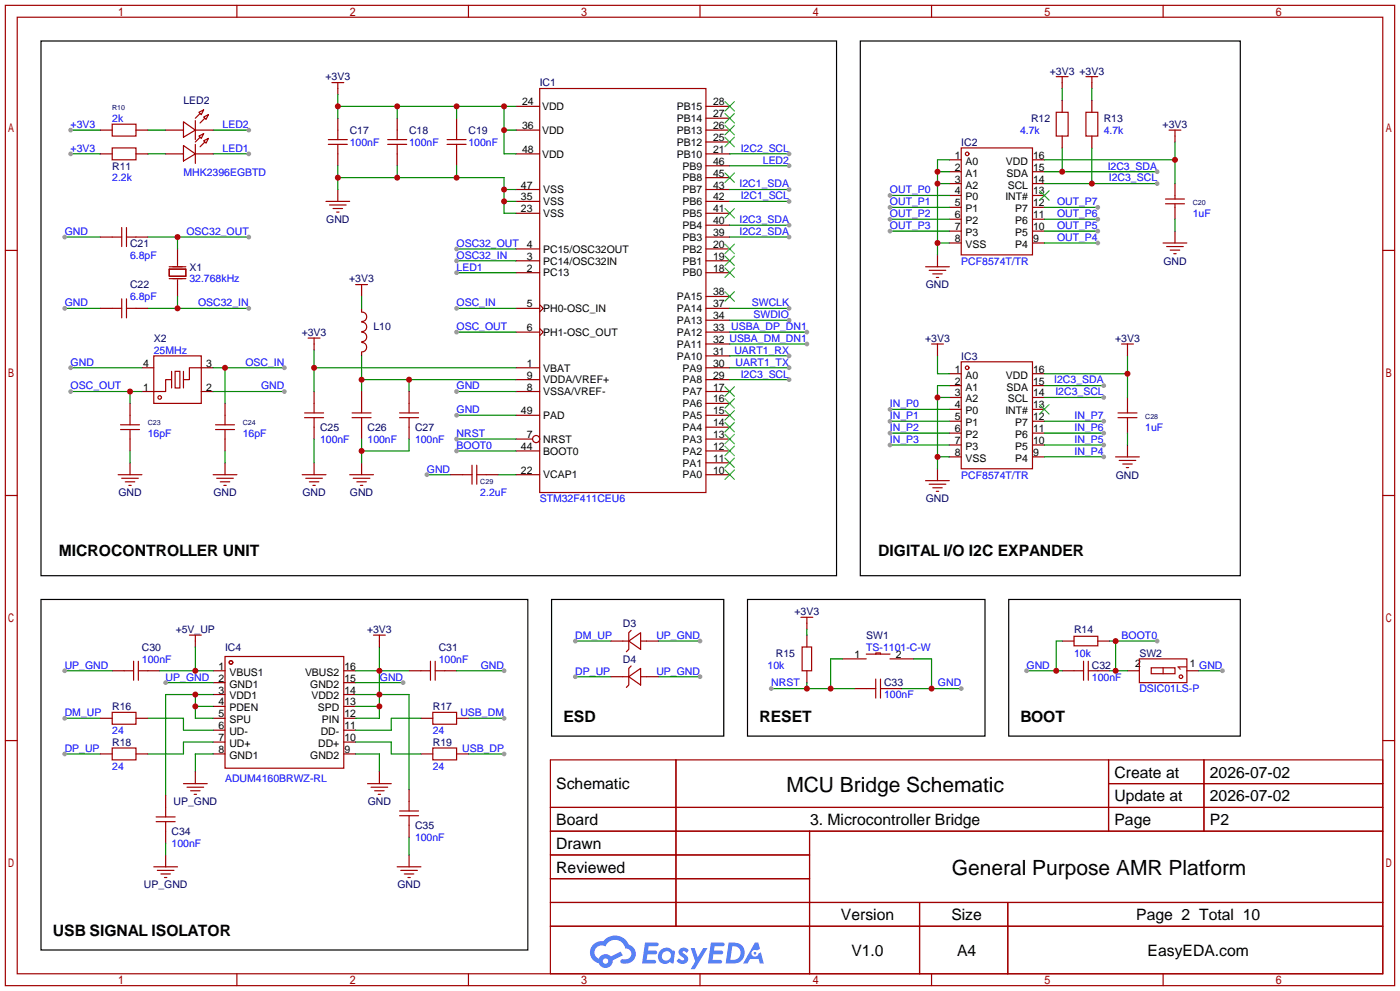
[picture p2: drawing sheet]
<svg xmlns="http://www.w3.org/2000/svg" width="299mm" height="212mm" viewBox="0 0 299 212" stroke-linecap="round" stroke-linejoin="round" font-family="sans-serif">
<g fill="none" stroke="#a10000" stroke-width=".25">
<path d="M1.1 1.1h297.2v209.6h-297.2zM3.7 3.7h292.1v204.5h-292.1zM50.7 1.1v2.6M100.2 1.1v2.6M149.7 1.1v2.6M199.3 1.1v2.6M248.8 1.1v2.6M1.1 53.5h2.6M295.8 53.5h2.5M1.1 105.9h2.6M295.8 105.9h2.5M1.1 158.3h2.6"/>
<path d="M295.8 158.3h2.5M117.7 162.4h178.1v45.8h-178.1zM117.7 172.6h178.1M117.7 177.7h178.1M144.6 162.4v35.6M173.2 177.7v30.5M237.1 162.4v15.3M237.1 167.5h58.7M257.5 162.4v15.3M117.7 182.8h55.5M117.7 192.9h178.1M117.7 187.8h55.5"/>
<path d="M117.7 198h178.1M196.7 192.9v15.3M215.6 192.9v15.3M50.7 208.2v2.5M100.2 208.2v2.5M149.7 208.2v2.5M199.3 208.2v2.5M248.8 208.2v2.5"/>
</g>
<g fill="#5487ff">
<path d="M145.5 202.8a1.3 1.3 0 0 1 1.8 .3l-.4 .6a.54 .54 0 0 0-.9-.2l.1 .2a1.28 1.28 0 0 1 .8 2 1.53 1.53 0 0 1-2.2-.3l.5-.6 .8 .5a.31 .31 0 0 0 .4-.3 .31 .31 0 0 0-.3-.3 1.12 1.12 0 0 1-.6-1.9z"/>
<path d="M147.7 202.7h.9l.7 1.9 1.1-1.9h.9l-2.7 4.5h-.9l1-1.7z"/>
<path d="M138 201.5h1.6a1.31 1.31 0 0 1 1.2 .2 .4 .4 0 0 1-.3 .6h-1.8l-.1 .9h1.6a.4 .4 0 0 1 .4 .4 .4 .4 0 0 1-.4 .4h-1.7l-.2 1.2h1.4a.46 .46 0 0 1 .5 .1 .46 .46 0 0 1 .1 .5l-.3 .2h-2.7z"/>
<path d="M152.1 201.5h1.6a1.32 1.32 0 0 1 1.3 .2 .39 .39 0 0 1-.4 .6h-1.7l-.2 .9h1.7a.4 .4 0 0 1 .3 .4 .4 .4 0 0 1-.4 .4h-1.7l-.2 1.2h1.4a.46 .46 0 0 1 .5 .1 .46 .46 0 0 1 .1 .5l-.3 .2h-2.7z"/>
<path d="M161.5 201.5h.7l.4 1.3-.7 .4a.75 .75 0 0 0-1.1 .3 .75 .75 0 0 0 .5 1 .75 .75 0 0 0 .9-.6l.6-.3 .6 2.4h-.9l-.2-1h-1.9l-.5 1h-.9z"/>
<path d="M155.9 201.5l-.7 4.5h1.5a2.27 2.27 0 0 0 2.6-2.3 2.27 2.27 0 0 0-2.7-2.2zM156.6 202.3a1.5 1.5 0 0 1 1.8 1.5 1.5 1.5 0 0 1-1.9 1.4h-.3z"/>
<path d="M141.3 203.1a1.6 1.6 0 0 0-.3 2.3 1.6 1.6 0 0 0 2.3 .2l.8 .4 .3-2.5-.2-.3h-.4a1.58 1.58 0 0 0-2.5-.1zM141.9 203.6a.98 .98 0 0 1 1.6 .5 .98 .98 0 0 1-1.1 1.2 .94 .94 0 0 1-.8-.6 .94 .94 0 0 1 .3-1.1z"/>
<path d="M126.9 201.9a2.37 2.37 0 0 0 1.2 4 1.54 1.54 0 0 0 1.7 1 1.54 1.54 0 0 0 1.3-1.6l2.1-1.1-.5-.8-2 1.1a1.57 1.57 0 0 0-2.6 .4 1.5 1.5 0 0 1-.8-2.1 1.5 1.5 0 0 1 2.2-.5 2.23 2.23 0 0 1 2.3-1.4 2.23 2.23 0 0 1 2 1.8 1.16 1.16 0 0 1 1.2 1.1 1.16 1.16 0 0 1-1 1.3h-.7a.47 .47 0 0 0-.6 .3 .47 .47 0 0 0 .4 .6 2.17 2.17 0 0 0 2.5-1 2.17 2.17 0 0 0-.3-2.7l-.8-.4a3.2 3.2 0 0 0-5.4-.7l-1.2 .1zM129 205.4a.58 .58 0 0 1 1.1 0 .58 .58 0 0 1-1.1 0z"/>
<circle cx="161.5" cy="203.8" r=".28"/>
</g>
<g fill="none" stroke="#870000" stroke-width=".25">
<path d="M110.4 32.9h5M110.4 27.8h5M110.4 22.7h5M151 38h5.1M151 35.4h5.1M151 32.9h5.1M151 30.4h5.1M151 27.8h5.1M151 25.3h5.1M151 22.7h5.1M203.1 34.2h2.5M203.1 36.7h2.5"/>
<path d="M203.1 39.2h2.5M220.9 34.2h2.5M220.9 36.7h2.5M220.9 39.2h2.5M110.4 58.3h5M110.4 55.8h5M110.4 53.2h5M110.4 45.6h5M110.4 43.1h5M110.4 40.5h5M151 58.3h5.1M151 55.8h5.1"/>
<path d="M151 53.2h5.1M151 50.7h5.1M151 48.1h5.1M151 45.6h5.1M151 43.1h5.1M151 40.5h5.1M203.1 41.8h2.5M203.1 44.3h2.5M203.1 46.9h2.5M203.1 49.4h2.5M203.1 51.9h2.5M220.9 41.8h2.5"/>
<path d="M220.9 44.3h2.5M220.9 46.9h2.5M220.9 49.4h2.5M220.9 51.9h2.5M110.4 78.6h5M110.4 65.9h5M110.4 71h5M115.4 65.2l.8 .7-.8 .8M115.4 70.2l.8 .8-.8 .8M151 78.6h5.1M151 76.1h5.1M151 68.5h5.1"/>
<path d="M151 65.9h5.1M151 71h5.1M151 63.4h5.1M151 73.5h5.1M110.4 96.4h5M110.4 93.9h3.5M110.4 88.8h5M110.4 83.7h5M110.4 81.2h5M151 98.9h5.1M151 96.4h5.1M151 93.9h5.1"/>
<path d="M151 91.3h5.1M151 88.8h5.1M151 86.2h5.1M151 83.7h5.1M151 81.2h5.1M110.4 101.5h5M151 101.5h5.1M45.6 143.4h2.5M45.6 145.9h2.5M45.6 148.5h2.5M45.6 151h2.5M45.6 153.5h2.5"/>
<path d="M45.6 156.1h2.5M45.6 158.6h2.5M73.5 143.4h2.6M73.5 145.9h2.6M73.5 148.5h2.6M73.5 151h2.6M73.5 153.5h2.6M73.5 156.1h2.6M73.5 158.6h2.6M45.6 161.2h2.5M73.5 161.2h2.6"/>
<circle cx="114.7" cy="93.9" r=".76"/>
</g>
<g fill="none" stroke="#3c3" stroke-width=".25">
<path d="M155.1 37l2 2M155.1 29.3l2 2.1M155.1 26.8l2 2M155.1 24.3l2 2M155.1 21.7l2 2M157.1 37l-2 2M157.1 29.3l-2 2.1M157.1 26.8l-2 2M157.1 24.3l-2 2M157.1 21.7l-2 2M155.1 57.3l2 2M155.1 54.7l2 2.1"/>
<path d="M155.1 52.2l2 2M155.1 44.6l2 2M157.1 57.3l-2 2M157.1 54.7l-2 2.1M157.1 52.2l-2 2M157.1 44.6l-2 2M222.4 40.8l2 2M224.4 40.8l-2 2M155.1 62.4l2 2M157.1 62.4l-2 2M155.1 97.9l2 2M155.1 95.4l2 2"/>
<path d="M155.1 92.8l2 2.1M155.1 90.3l2 2M155.1 87.8l2 2M155.1 85.2l2 2M155.1 82.7l2 2M157.1 97.9l-2 2M157.1 95.4l-2 2M157.1 92.8l-2 2.1M157.1 90.3l-2 2M157.1 87.8l-2 2M157.1 85.2l-2 2M157.1 82.7l-2 2"/>
<path d="M155.1 100.5l2 2M157.1 100.5l-2 2"/>
</g>
<g fill="none" stroke="#a10000" stroke-width=".25">
<path d="M115.4 18.9h35.6v86.4h-35.6zM205.6 31.6h15.3v22.9h-15.3zM48.1 140.3h25.4v23.9h-25.4z"/>
<circle cx="206.9" cy="32.9" r=".38"/>
<circle cx="49.4" cy="141.6" r=".38"/>
</g>
<path d="M156.1 40.5h12.7" fill="none" stroke="#008700" stroke-width=".25"/>
<circle cx="168.8" cy="40.5" r=".51" fill="#999"/>
<path d="M156.1 43.1h12.7" fill="none" stroke="#008700" stroke-width=".25"/>
<circle cx="168.8" cy="43.1" r=".51" fill="#999"/>
<path d="M156.1 48.1h12.7" fill="none" stroke="#008700" stroke-width=".25"/>
<circle cx="168.8" cy="48.1" r=".51" fill="#999"/>
<path d="M156.1 50.7h12.7" fill="none" stroke="#008700" stroke-width=".25"/>
<circle cx="168.8" cy="50.7" r=".51" fill="#999"/>
<path d="M156.1 32.9h12.7" fill="none" stroke="#008700" stroke-width=".25"/>
<circle cx="168.8" cy="32.9" r=".51" fill="#999"/>
<path d="M156.1 65.9h12.7" fill="none" stroke="#008700" stroke-width=".25"/>
<circle cx="168.8" cy="65.9" r=".51" fill="#999"/>
<path d="M156.1 68.5h12.7" fill="none" stroke="#008700" stroke-width=".25"/>
<circle cx="168.8" cy="68.5" r=".51" fill="#999"/>
<path d="M156.1 76.1h12.7" fill="none" stroke="#008700" stroke-width=".25"/>
<circle cx="168.8" cy="76.1" r=".51" fill="#999"/>
<path d="M156.1 78.6h12.7" fill="none" stroke="#008700" stroke-width=".25"/>
<circle cx="168.8" cy="78.6" r=".51" fill="#999"/>
<path d="M156.1 81.2h12.7" fill="none" stroke="#008700" stroke-width=".25"/>
<circle cx="168.8" cy="81.2" r=".51" fill="#999"/>
<path d="M97.7 58.3h12.7" fill="none" stroke="#008700" stroke-width=".25"/>
<circle cx="97.7" cy="58.3" r=".51" fill="#999"/>
<path d="M41.8 148.5v5h3.8M41.8 151h3.8M45.6 148.5h-10.2v21.6" fill="none" stroke="#008700" stroke-width=".25"/>
<g fill="#c00">
<circle cx="41.8" cy="148.5" r=".63"/>
<circle cx="41.8" cy="151" r=".63"/>
</g>
<path d="M35.4 145.9h10.2M76.1 161.2h5.1v3.8" fill="none" stroke="#008700" stroke-width=".25"/>
<path d="M81.2 165v2.5" fill="none" stroke="#870000" stroke-width=".25"/>
<path d="M78.6 167.5h5.1M79.4 168.3h3.5M80.1 169h2.1M80.9 169.8h.5" fill="none" stroke="#a10000" stroke-width=".25"/>
<circle cx="35.4" cy="145.9" r=".51" fill="#999"/>
<path d="M31.6 65.9h21.6M38 63.4v2.5M27.8 96.4v2.5M48.1 96.4v2.5M45.6 161.2h-3.8v3.8" fill="none" stroke="#008700" stroke-width=".25"/>
<path d="M38 53.2v2.6M30.4 78.6h2.5M38 60.8v2.6M43.1 78.6h2.5M27.8 98.9v2.6M30.4 83.7h2.5M43.1 83.7h2.5M48.1 98.9v2.6M41.8 165v2.5" fill="none" stroke="#870000" stroke-width=".25"/>
<g fill="none" stroke="#a10000" stroke-width=".25">
<path d="M36.2 57.5h3.6v1.6h-3.6zM36.2 59.6h3.6M36.2 57h3.6M38 55.8v1M38 59.8v1M32.9 76.1h10.2v10.1h-10.2zM36.7 79.4v3.5M37.5 79.4h1v3.5h-1zM39.2 79.4v3.5M43.1 78.6h-2.6v2.6h-1.3M36.7 81.2h-1.3v2.5h-2.5M25.3 101.5h5.1"/>
<path d="M26 102.2h3.6M26.8 103h2M27.6 103.8h.5M45.6 101.5h5.1M46.4 102.2h3.5M47.1 103h2M47.9 103.8h.5M39.2 167.5h5.1M40 168.3h3.6M40.8 169h2M41.5 169.8h.5"/>
<circle cx="34.2" cy="85" r=".38"/>
</g>
<circle cx="38" cy="65.9" r=".63" fill="#c00"/>
<circle cx="53.2" cy="65.9" r=".51" fill="#999"/>
<path d="M97.7 71h12.7" fill="none" stroke="#008700" stroke-width=".25"/>
<circle cx="97.7" cy="71" r=".51" fill="#999"/>
<path d="M97.7 65.9h12.7" fill="none" stroke="#008700" stroke-width=".25"/>
<circle cx="97.7" cy="65.9" r=".51" fill="#999"/>
<path d="M15.1 83.7h15.3M27.8 83.7v2.5" fill="none" stroke="#008700" stroke-width=".25"/>
<circle cx="27.8" cy="83.7" r=".63" fill="#c00"/>
<circle cx="15.1" cy="83.7" r=".51" fill="#999"/>
<path d="M15.1 78.6h15.3" fill="none" stroke="#008700" stroke-width=".25"/>
<circle cx="15.1" cy="78.6" r=".51" fill="#999"/>
<path d="M45.6 78.6h15.2M48.1 78.6v7.6" fill="none" stroke="#008700" stroke-width=".25"/>
<circle cx="48.1" cy="78.6" r=".63" fill="#c00"/>
<circle cx="60.8" cy="78.6" r=".51" fill="#999"/>
<path d="M45.6 83.7h15.2" fill="none" stroke="#008700" stroke-width=".25"/>
<circle cx="60.8" cy="83.7" r=".51" fill="#999"/>
<path d="M97.7 93.9h12.7" fill="none" stroke="#008700" stroke-width=".25"/>
<circle cx="97.7" cy="93.9" r=".51" fill="#999"/>
<path d="M97.7 96.4h12.7" fill="none" stroke="#008700" stroke-width=".25"/>
<circle cx="97.7" cy="96.4" r=".51" fill="#999"/>
<path d="M97.7 88.8h12.7" fill="none" stroke="#008700" stroke-width=".25"/>
<circle cx="97.7" cy="88.8" r=".51" fill="#999"/>
<path d="M77.3 65.9v.8M77.3 75.3v.8" fill="none" stroke="#870000" stroke-width=".25"/>
<path d="M77.4 66.7a1.01 1.01 0 0 1 1 1 1.01 1.01 0 0 1-1 1M77.4 68.9a1.01 1.01 0 0 1 1.1 1 1.01 1.01 0 0 1-1.1 1M77.4 71a1.01 1.01 0 0 1 1.1 1 1.01 1.01 0 0 1-1.1 1M77.4 73.2a1.01 1.01 0 0 1 1 1 1.01 1.01 0 0 1-1 1" fill="none" stroke="#a10000" stroke-width=".25"/>
<path d="M31.6 50.7h21.6M38 50.7v2.5" fill="none" stroke="#008700" stroke-width=".25"/>
<circle cx="38" cy="50.7" r=".63" fill="#c00"/>
<circle cx="53.2" cy="50.7" r=".51" fill="#999"/>
<path d="M97.7 83.7h12.7" fill="none" stroke="#008700" stroke-width=".25"/>
<circle cx="97.7" cy="83.7" r=".51" fill="#999"/>
<path d="M97.7 53.2h12.7" fill="none" stroke="#008700" stroke-width=".25"/>
<circle cx="97.7" cy="53.2" r=".51" fill="#999"/>
<path d="M97.7 55.8h12.7" fill="none" stroke="#008700" stroke-width=".25"/>
<circle cx="97.7" cy="55.8" r=".51" fill="#999"/>
<path d="M65.2 89.3h4M65.2 88.3h4M67.2 86.2v2.1M67.2 89.3v2" fill="none" stroke="#a10000" stroke-width=".25"/>
<path d="M67.2 83.7v2.5M67.2 91.3v2.6" fill="none" stroke="#870000" stroke-width=".25"/>
<path d="M77.3 76.1v7.6M77.3 81.2h33.1M87.5 81.2v2.5" fill="none" stroke="#008700" stroke-width=".25"/>
<g fill="#c00">
<circle cx="87.5" cy="81.2" r=".63"/>
<circle cx="77.3" cy="81.2" r=".63"/>
</g>
<path d="M67.2 98.9v2.6" fill="none" stroke="#870000" stroke-width=".25"/>
<path d="M64.6 101.5h5.1M65.4 102.2h3.6M66.2 103h2M66.9 103.8h.5" fill="none" stroke="#a10000" stroke-width=".25"/>
<path d="M67.2 74.8v8.9M67.2 78.6h43.2M67.2 93.9v5" fill="none" stroke="#008700" stroke-width=".25"/>
<circle cx="67.2" cy="78.6" r=".63" fill="#c00"/>
<path d="M72.3 18.9v1.3M72.3 25.3v2.5M72.3 32.9v2.5M85 25.3v2.5M85 32.9v2.5M97.7 25.3v2.5M97.7 32.9v2.5M67.2 73.5v1.3" fill="none" stroke="#870000" stroke-width=".25"/>
<g fill="none" stroke="#a10000" stroke-width=".25">
<path d="M71 17.7h2.5M72.3 17.7v1.2M70.2 30.9h4.1M70.2 29.8h4.1M72.3 27.8v2M72.3 30.9v2M82.9 30.9h4.1M82.9 29.8h4.1M85 27.8v2M85 30.9v2M95.6 30.9h4.1M95.6 29.8h4.1"/>
<path d="M97.7 27.8v2M97.7 30.9v2M65.9 72.3h2.6M67.2 72.3v1.2"/>
</g>
<path d="M72.3 20.2v5.1M72.3 22.7h38.1M85 22.7v2.6M97.7 22.7v2.6M107.8 22.7v10.2h2.6M107.8 27.8h2.6" fill="none" stroke="#008700" stroke-width=".25"/>
<g fill="#c00">
<circle cx="72.3" cy="22.7" r=".63"/>
<circle cx="85" cy="22.7" r=".63"/>
<circle cx="97.7" cy="22.7" r=".63"/>
<circle cx="107.8" cy="22.7" r=".63"/>
<circle cx="107.8" cy="27.8" r=".63"/>
</g>
<path d="M72.3 40.5v2.6" fill="none" stroke="#870000" stroke-width=".25"/>
<path d="M69.7 43.1h5.1M70.5 43.8h3.5M71.2 44.6h2.1M72 45.3h.5" fill="none" stroke="#a10000" stroke-width=".25"/>
<path d="M72.3 35.4v5.1M72.3 38h35.5v7.6h2.6M85 35.4v2.6M97.7 35.4v2.6M107.8 40.5h2.6M107.8 43.1h2.6" fill="none" stroke="#008700" stroke-width=".25"/>
<g fill="#c00">
<circle cx="72.3" cy="38" r=".63"/>
<circle cx="85" cy="38" r=".63"/>
<circle cx="97.7" cy="38" r=".63"/>
<circle cx="107.8" cy="40.5" r=".63"/>
<circle cx="107.8" cy="43.1" r=".63"/>
</g>
<g fill="none" stroke="#a10000" stroke-width=".25">
<path d="M75.3 89.3h4.1M75.3 88.3h4.1M77.3 86.2v2.1M77.3 89.3v2M85.5 89.3h4M85.5 88.3h4M87.5 86.2v2.1M87.5 89.3v2M74.8 101.5h5.1M75.6 102.2h3.5M76.3 103h2.1M77.1 103.8h.5"/>
<path d="M185.3 147.2h2M187.3 145.2v4M188.3 145.2v4M188.3 147.2h2.1M229.7 143.4h2.1M231.8 141.4v4M232.8 143.4h2M232.8 141.4v4"/>
</g>
<path d="M77.3 83.7v2.5M77.3 91.3v2.6M77.3 98.9v2.6M87.5 83.7v2.5M87.5 91.3v2.6M182.8 147.2h2.5M190.4 147.2h2.5M227.2 143.4h2.5M234.8 143.4h2.6" fill="none" stroke="#870000" stroke-width=".25"/>
<path d="M77.3 93.9v5M87.5 93.9v2.5h-10.2" fill="none" stroke="#008700" stroke-width=".25"/>
<circle cx="77.3" cy="96.4" r=".63" fill="#c00"/>
<path d="M77.3 62.1v1.3" fill="none" stroke="#870000" stroke-width=".25"/>
<path d="M76.1 60.8h2.5M77.3 60.8v1.3" fill="none" stroke="#a10000" stroke-width=".25"/>
<path d="M13.8 65.9h7.7M77.3 63.4v2.5" fill="none" stroke="#008700" stroke-width=".25"/>
<circle cx="13.8" cy="65.9" r=".51" fill="#999"/>
<path d="M13.8 50.7h7.7" fill="none" stroke="#008700" stroke-width=".25"/>
<circle cx="13.8" cy="50.7" r=".51" fill="#999"/>
<path d="M91.3 101.5h5.1M106.6 101.5h3.8" fill="none" stroke="#008700" stroke-width=".25"/>
<circle cx="91.3" cy="101.5" r=".51" fill="#999"/>
<path d="M8.8 8.8h170.1v114.3h-170.1z" fill="none" stroke="#000" stroke-width=".25"/>
<path d="M15.1 27.8h6.4M31.6 27.8h3.8" fill="none" stroke="#008700" stroke-width=".25"/>
<circle cx="15.1" cy="27.8" r=".51" fill="#999"/>
<path d="M45.6 27.8h7.6" fill="none" stroke="#008700" stroke-width=".25"/>
<circle cx="53.2" cy="27.8" r=".51" fill="#999"/>
<path d="M15.1 32.9h6.4M31.6 32.9h3.8" fill="none" stroke="#008700" stroke-width=".25"/>
<circle cx="15.1" cy="32.9" r=".51" fill="#999"/>
<path d="M45.6 32.9h7.6" fill="none" stroke="#008700" stroke-width=".25"/>
<circle cx="53.2" cy="32.9" r=".51" fill="#999"/>
<path d="M190.4 41.8h12.7" fill="none" stroke="#008700" stroke-width=".25"/>
<circle cx="190.4" cy="41.8" r=".51" fill="#999"/>
<path d="M190.4 44.3h12.7" fill="none" stroke="#008700" stroke-width=".25"/>
<circle cx="190.4" cy="44.3" r=".51" fill="#999"/>
<path d="M190.4 46.9h12.7" fill="none" stroke="#008700" stroke-width=".25"/>
<circle cx="190.4" cy="46.9" r=".51" fill="#999"/>
<path d="M190.4 49.4h12.7" fill="none" stroke="#008700" stroke-width=".25"/>
<circle cx="190.4" cy="49.4" r=".51" fill="#999"/>
<path d="M223.4 44.3h11.4" fill="none" stroke="#008700" stroke-width=".25"/>
<circle cx="234.8" cy="44.3" r=".51" fill="#999"/>
<path d="M223.4 46.9h11.4" fill="none" stroke="#008700" stroke-width=".25"/>
<circle cx="234.8" cy="46.9" r=".51" fill="#999"/>
<path d="M223.4 49.4h11.4" fill="none" stroke="#008700" stroke-width=".25"/>
<circle cx="234.8" cy="49.4" r=".51" fill="#999"/>
<path d="M223.4 51.9h11.4" fill="none" stroke="#008700" stroke-width=".25"/>
<circle cx="234.8" cy="51.9" r=".51" fill="#999"/>
<path d="M223.4 39.2h24.1M233.6 31.6v7.6" fill="none" stroke="#008700" stroke-width=".25"/>
<circle cx="233.6" cy="39.2" r=".63" fill="#c00"/>
<circle cx="247.5" cy="39.2" r=".51" fill="#999"/>
<path d="M223.4 36.7h24.1M227.2 31.6v5.1" fill="none" stroke="#008700" stroke-width=".25"/>
<circle cx="227.2" cy="36.7" r=".63" fill="#c00"/>
<circle cx="247.5" cy="36.7" r=".51" fill="#999"/>
<path d="M227.2 17.7v1.2M233.6 17.7v1.2M251.3 39.2v2.6M251.3 44.3v2.6" fill="none" stroke="#870000" stroke-width=".25"/>
<path d="M225.9 16.4h2.6M227.2 16.4v1.3M232.3 16.4h2.5M233.6 16.4v1.3M249.3 43.6h4.1M249.3 42.5h4.1M251.3 41.8v.7M251.3 43.6v.7" fill="none" stroke="#a10000" stroke-width=".25"/>
<path d="M227.2 18.9v2.6M233.6 18.9v2.6M223.4 34.2h27.9M251.3 30.4v8.8" fill="none" stroke="#008700" stroke-width=".25"/>
<circle cx="251.3" cy="34.2" r=".63" fill="#c00"/>
<g fill="none" stroke="#870000" stroke-width=".25">
<path d="M251.3 29.1v1.3M251.3 49.4v2.5M203.1 79.9h2.5M220.9 79.9h2.5M203.1 82.4h2.5M203.1 85h2.5M203.1 87.5h2.5M203.1 90h2.5M203.1 92.6h2.5M203.1 95.1h2.5M203.1 97.7h2.5M220.9 82.4h2.5"/>
<path d="M220.9 85h2.5M220.9 87.5h2.5M220.9 90h2.5M220.9 92.6h2.5M220.9 95.1h2.5M220.9 97.7h2.5"/>
</g>
<g fill="none" stroke="#a10000" stroke-width=".25">
<path d="M250.1 27.8h2.5M251.3 27.8v1.3M248.8 51.9h5.1M249.6 52.7h3.5M250.3 53.5h2M251.1 54.2h.5M205.6 77.3h15.3v22.9h-15.3z"/>
<circle cx="206.9" cy="78.6" r=".38"/>
</g>
<path d="M251.3 46.9v2.5M190.4 87.5h12.7" fill="none" stroke="#008700" stroke-width=".25"/>
<path d="M222.4 86.5l2 2M224.4 86.5l-2 2" fill="none" stroke="#3c3" stroke-width=".25"/>
<circle cx="190.4" cy="87.5" r=".51" fill="#999"/>
<path d="M190.4 90h12.7" fill="none" stroke="#008700" stroke-width=".25"/>
<circle cx="190.4" cy="90" r=".51" fill="#999"/>
<path d="M190.4 92.6h12.7" fill="none" stroke="#008700" stroke-width=".25"/>
<circle cx="190.4" cy="92.6" r=".51" fill="#999"/>
<path d="M190.4 95.1h12.7" fill="none" stroke="#008700" stroke-width=".25"/>
<circle cx="190.4" cy="95.1" r=".51" fill="#999"/>
<path d="M223.4 85h12.7" fill="none" stroke="#008700" stroke-width=".25"/>
<circle cx="236.1" cy="85" r=".51" fill="#999"/>
<path d="M223.4 82.4h12.7" fill="none" stroke="#008700" stroke-width=".25"/>
<circle cx="236.1" cy="82.4" r=".51" fill="#999"/>
<path d="M239.1 89.3h4.1M239.1 88.3h4.1M241.2 87.5v.8M241.2 89.3v.7" fill="none" stroke="#a10000" stroke-width=".25"/>
<path d="M241.2 85v2.5M241.2 90v2.6" fill="none" stroke="#870000" stroke-width=".25"/>
<path d="M223.4 79.9h17.8M241.2 76.1v8.9" fill="none" stroke="#008700" stroke-width=".25"/>
<circle cx="241.2" cy="79.9" r=".63" fill="#c00"/>
<path d="M241.2 74.8v1.3M241.2 95.1v2.6M200.5 100.2v2.5" fill="none" stroke="#870000" stroke-width=".25"/>
<path d="M239.9 73.5h2.5M241.2 73.5v1.3M238.6 97.7h5.1M239.4 98.4h3.6M240.2 99.2h2M240.9 99.9h.5M198 102.7h5.1M198.8 103.5h3.5M199.5 104.3h2M200.3 105h.5" fill="none" stroke="#a10000" stroke-width=".25"/>
<path d="M200.5 85h2.6M200.5 97.7h2.6M203.1 82.4h-2.6v17.8M241.2 92.6v2.5" fill="none" stroke="#008700" stroke-width=".25"/>
<g fill="#c00">
<circle cx="200.5" cy="85" r=".63"/>
<circle cx="200.5" cy="97.7" r=".63"/>
</g>
<path d="M200.5 36.7h2.6M200.5 39.2h2.6M203.1 34.2h-2.6v20.3M200.5 51.9h2.6M200.5 76.1v3.8h2.6" fill="none" stroke="#008700" stroke-width=".25"/>
<path d="M200.5 54.5v2.5M200.5 74.8v1.3" fill="none" stroke="#870000" stroke-width=".25"/>
<path d="M198 57h5.1M198.8 57.8h3.5M199.5 58.5h2M200.3 59.3h.5M199.3 73.5h2.5M200.5 73.5v1.3" fill="none" stroke="#a10000" stroke-width=".25"/>
<g fill="#c00">
<circle cx="200.5" cy="36.7" r=".63"/>
<circle cx="200.5" cy="39.2" r=".63"/>
<circle cx="200.5" cy="51.9" r=".63"/>
</g>
<path d="M184 8.8h81.3v114.3h-81.3z" fill="none" stroke="#000" stroke-width=".25"/>
<path d="M100.2 153.5h7.6" fill="none" stroke="#008700" stroke-width=".25"/>
<circle cx="107.8" cy="153.5" r=".51" fill="#999"/>
<path d="M100.2 161.2h7.6" fill="none" stroke="#008700" stroke-width=".25"/>
<circle cx="107.8" cy="161.2" r=".51" fill="#999"/>
<path d="M87.5 182.8v2.5" fill="none" stroke="#870000" stroke-width=".25"/>
<path d="M85 185.3h5M85.7 186.1h3.6M86.5 186.8h2M87.2 187.6h.6" fill="none" stroke="#a10000" stroke-width=".25"/>
<path d="M76.1 145.9h10.1" fill="none" stroke="#008700" stroke-width=".25"/>
<circle cx="86.2" cy="145.9" r=".51" fill="#999"/>
<path d="M156.1 71h16.5" fill="none" stroke="#008700" stroke-width=".25"/>
<circle cx="172.6" cy="71" r=".51" fill="#999"/>
<path d="M156.1 73.5h16.5" fill="none" stroke="#008700" stroke-width=".25"/>
<circle cx="172.6" cy="73.5" r=".51" fill="#999"/>
<path d="M81.2 138.3v15.2h-5.1M76.1 148.5h11.4v20.3M76.1 151h5.1M76.1 143.4h11.4" fill="none" stroke="#008700" stroke-width=".25"/>
<g fill="#c00">
<circle cx="81.2" cy="148.5" r=".63"/>
<circle cx="81.2" cy="151" r=".63"/>
<circle cx="81.2" cy="143.4" r=".63"/>
</g>
<path d="M13.8 153.5h7.7M87.5 178.9v3.9M35.4 180.2v2.6" fill="none" stroke="#008700" stroke-width=".25"/>
<g fill="none" stroke="#a10000" stroke-width=".25">
<path d="M26.5 143.4h2.1M28.6 141.4v4M29.6 141.4v4M29.6 143.4h2M33.4 175.6h4.1M33.4 174.6h4.1M35.4 172.6v2M35.4 175.6v2.1M85.5 174.4h4M85.5 173.4h4M87.5 171.3v2.1M87.5 174.4v2"/>
<path d="M32.9 185.3h5.1M33.7 186.1h3.5M34.4 186.8h2M35.2 187.6h.5"/>
</g>
<path d="M24 143.4h2.5M31.6 143.4h2.6M35.4 170.1v2.5M35.4 177.7v2.5M87.5 168.8v2.5M87.5 176.4v2.5M35.4 182.8v2.5" fill="none" stroke="#870000" stroke-width=".25"/>
<circle cx="13.8" cy="153.5" r=".51" fill="#999"/>
<path d="M13.8 161.2h7.7" fill="none" stroke="#008700" stroke-width=".25"/>
<circle cx="13.8" cy="161.2" r=".51" fill="#999"/>
<path d="M41.8 138.3v5.1M31.6 153.5h7.6v2.6h6.4M34.2 143.4h11.4M45.6 158.6h-6.4v2.6h-7.6" fill="none" stroke="#008700" stroke-width=".25"/>
<path d="M40.5 135.8h2.6M41.8 135.8v1.2M90 143.4h2.1M92.1 141.4v4M93.1 141.4v4M93.1 143.4h2" fill="none" stroke="#a10000" stroke-width=".25"/>
<path d="M41.8 137v1.3M87.5 143.4h2.5M95.1 143.4h2.6" fill="none" stroke="#870000" stroke-width=".25"/>
<circle cx="41.8" cy="143.4" r=".63" fill="#c00"/>
<path d="M81.2 137v1.3M172.6 133.2v1.3" fill="none" stroke="#870000" stroke-width=".25"/>
<path d="M79.9 135.8h2.5M81.2 135.8v1.2M171.3 132h2.6M172.6 132v1.2" fill="none" stroke="#a10000" stroke-width=".25"/>
<path d="M8.8 128.1h104.1v75h-104.1z" fill="none" stroke="#000" stroke-width=".25"/>
<path d="M97.7 143.4h10.1" fill="none" stroke="#008700" stroke-width=".25"/>
<circle cx="107.8" cy="143.4" r=".51" fill="#999"/>
<path d="M13.8 143.4h10.2" fill="none" stroke="#008700" stroke-width=".25"/>
<circle cx="13.8" cy="143.4" r=".51" fill="#999"/>
<path d="M223.4 90h12.7" fill="none" stroke="#008700" stroke-width=".25"/>
<circle cx="236.1" cy="90" r=".51" fill="#999"/>
<path d="M223.4 92.6h12.7" fill="none" stroke="#008700" stroke-width=".25"/>
<circle cx="236.1" cy="92.6" r=".51" fill="#999"/>
<path d="M223.4 95.1h12.7" fill="none" stroke="#008700" stroke-width=".25"/>
<circle cx="236.1" cy="95.1" r=".51" fill="#999"/>
<path d="M223.4 97.7h12.7" fill="none" stroke="#008700" stroke-width=".25"/>
<circle cx="236.1" cy="97.7" r=".51" fill="#999"/>
<g fill="none" stroke="#a10000" stroke-width=".25">
<path d="M24 26.5h5.1v2.6h-5.1zM24 31.6h5.1v2.6h-5.1zM39.2 31.1l2.6 1.8-2.6 1.5zM39.2 26l2.6 1.8-2.6 1.5zM41.8 25.8v4M41.8 30.9v4M42.5 29.1l1.1-.5-.5 1zM42.5 24l1.1-.5-.5 1zM42.8 29.3l-1 1.1M42.8 24.3l-1 1M43.6 30.1l1-.5-.5 1zM43.6 25l1-.5-.5 1z"/>
<path d="M43.8 30.4l-1 1M43.8 25.3l-1 1M225.9 24h2.6v5.1h-2.6zM232.3 24h2.5v5.1h-2.5zM24 152.3h5.1v2.5h-5.1zM24 159.9h5.1v2.5h-5.1zM92.6 152.3h5.1v2.5h-5.1zM92.6 159.9h5.1v2.5h-5.1z"/>
</g>
<g fill="none" stroke="#870000" stroke-width=".25">
<path d="M21.5 27.8h2.5M21.5 32.9h2.5M29.1 27.8h2.5M29.1 32.9h2.5M35.4 27.8h3.8M35.4 32.9h3.8M41.8 27.8h3.8M41.8 32.9h3.8M227.2 21.5v2.5M227.2 29.1v2.5M233.6 21.5v2.5M233.6 29.1v2.5"/>
<path d="M21.5 153.5h2.5M29.1 153.5h2.5M90 153.5h2.6M97.7 153.5h2.5M21.5 161.2h2.5M29.1 161.2h2.5M90 161.2h2.6M97.7 161.2h2.5"/>
</g>
<path d="M140.8 137h8.9M76.1 158.6h7.6v2.6h6.3M90 153.5h-6.3v2.6h-7.6" fill="none" stroke="#008700" stroke-width=".25"/>
<path d="M118 128.1h36.8v29.3h-36.8zM159.9 128.1h50.8v29.3h-50.8z" fill="none" stroke="#000" stroke-width=".25"/>
<circle cx="149.7" cy="137" r=".51" fill="#999"/>
<path d="M140.8 144.7h8.9" fill="none" stroke="#008700" stroke-width=".25"/>
<circle cx="149.7" cy="144.7" r=".51" fill="#999"/>
<path d="M123.1 144.7h7.6" fill="none" stroke="#008700" stroke-width=".25"/>
<circle cx="123.1" cy="144.7" r=".51" fill="#999"/>
<path d="M123.1 137h7.6" fill="none" stroke="#008700" stroke-width=".25"/>
<circle cx="123.1" cy="137" r=".51" fill="#999"/>
<path d="M172.6 135.8v2.5M227.2 137h2.5M234.8 137h2.6M172.6 143.4v2.5M180.2 140.8h5.1M190.4 140.8h5.1" fill="none" stroke="#870000" stroke-width=".25"/>
<path d="M171.6 138.3h2v5.1h-2zM185.3 139.8h5.1M187.3 139.8v-.2h1v.2M229.7 136h5.1v2h-5.1z" fill="none" stroke="#a10000" stroke-width=".25"/>
<path d="M165 147.2h17.8M172.6 145.9v1.3M180.2 140.8h-2.5v6.4" fill="none" stroke="#008700" stroke-width=".25"/>
<g fill="#c00">
<circle cx="172.6" cy="147.2" r=".63"/>
<circle cx="177.7" cy="147.2" r=".63"/>
</g>
<circle cx="165" cy="147.2" r=".51" fill="#999"/>
<path d="M192.9 147.2h12.7M195.5 140.8h3.8v6.4" fill="none" stroke="#008700" stroke-width=".25"/>
<circle cx="199.3" cy="147.2" r=".63" fill="#c00"/>
<circle cx="205.6" cy="147.2" r=".51" fill="#999"/>
<path d="M172.6 134.5v1.3M227.2 137h-1.3v6.4M219.6 143.4h7.6" fill="none" stroke="#008700" stroke-width=".25"/>
<path d="M215.8 128.1h49.5v29.3h-49.5z" fill="none" stroke="#000" stroke-width=".25"/>
<g fill="none" stroke="#a10000" stroke-width=".25">
<path d="M243.7 140.8h10.2v5.1h-10.2zM246.3 142.7h5v1.3h-5zM248.8 142.7v1.3"/>
<circle cx="252.6" cy="144.7" r=".38"/>
</g>
<path d="M241.2 143.4h2.5M253.9 143.4h2.5" fill="none" stroke="#870000" stroke-width=".25"/>
<circle cx="225.9" cy="143.4" r=".63" fill="#c00"/>
<circle cx="219.6" cy="143.4" r=".51" fill="#999"/>
<path d="M237.4 137h10.1M238.6 137v6.4M237.4 143.4h3.8" fill="none" stroke="#008700" stroke-width=".25"/>
<g fill="#c00">
<circle cx="238.6" cy="143.4" r=".63"/>
<circle cx="238.6" cy="137" r=".63"/>
</g>
<circle cx="247.5" cy="137" r=".51" fill="#999"/>
<path d="M256.4 143.4h5.1" fill="none" stroke="#008700" stroke-width=".25"/>
<circle cx="261.5" cy="143.4" r=".51" fill="#999"/>
<g fill="none" stroke="#870000" stroke-width=".25">
<path d="M21.5 50.7h2.5M29.1 50.7h2.5M21.5 65.9h2.5M29.1 65.9h2.5M27.8 86.2v2.6M27.8 93.9v2.5M48.1 86.2v2.6M48.1 93.9v2.5M96.4 101.5h2.5M104 101.5h2.6M130.7 137h2.5M138.3 137h2.5"/>
<path d="M130.7 144.7h2.5M138.3 144.7h2.5"/>
</g>
<g fill="none" stroke="#a10000" stroke-width=".25">
<path d="M24 50.7h2M26 48.6v4.1M27.1 48.6v4.1M27.1 50.7h2M24 65.9h2M26 63.9v4M27.1 65.9h2M27.1 63.9v4M25.8 91.8h4M25.8 90.8h4M27.8 88.8v2M27.8 91.8v2.1"/>
<path d="M46.1 91.8h4.1M46.1 90.8h4.1M48.1 88.8v2M48.1 91.8v2.1M101 99.4v4.1M102 99.4v4.1M98.9 101.5h2.1M102 101.5h2M133.2 137h1.3M134.5 137l2.5-1.7v3.5zM135 134.7l-.5 .6v3.5l-.5 .5M137 137h1.3"/>
<path d="M133.2 144.7h1.3M134.5 144.7l2.5-1.8v3.5zM135 142.4l-.5 .5v3.5l-.5 .5M137 144.7h1.3"/>
</g>
<path d="M156.1 35.4h12.7" fill="none" stroke="#008700" stroke-width=".25"/>
<circle cx="168.8" cy="35.4" r=".51" fill="#999"/>
<g font-size="4.5">
<text x="168.2" y="169.3">MCU Bridge Schematic</text>
<text x="203.6" y="187.1">General Purpose AMR Platform</text>
</g>
<g font-size="3.4">
<text x="12.6" y="118.8">MICROCONTROLLER UNIT</text>
<text x="187.8" y="118.8">DIGITAL I/O I2C EXPANDER</text>
<text x="120.5" y="154.4">ESD</text>
<text x="162.4" y="154.4">RESET</text>
<text x="218.3" y="154.4">BOOT</text>
<text x="238.4" y="166.2">Create at</text>
<text x="258.8" y="166.2">2026-07-02</text>
<text x="119" y="168.7">Schematic</text>
<text x="238.4" y="171.3">Update at</text>
<text x="258.8" y="171.3">2026-07-02</text>
<text x="119" y="176.4">Board</text>
<text x="173.3" y="176.4">3. Microcontroller Bridge</text>
<text x="238.4" y="176.4">Page</text>
<text x="258.8" y="176.4">P2</text>
<text x="119" y="181.4">Drawn</text>
<text x="119" y="186.5">Reviewed</text>
<text x="179.9" y="196.7">Version</text>
<text x="203.5" y="196.7">Size</text>
<text x="243" y="196.7">Page 2 Total 10</text>
<text x="11.3" y="200.1">USB SIGNAL ISOLATOR</text>
<text x="182.1" y="204.3">V1.0</text>
<text x="204.7" y="204.3">A4</text>
<text x="245.5" y="204.3">EasyEDA.com</text>
</g>
<text font-size="2.8" fill="#a00000" x="253.9" y="143.4" transform="rotate(-90 253.9 143.4)">1</text>
<g font-size="2.2" fill="#000080">
<text x="69.6" y="17.2">+3V3</text>
<text x="224.6" y="15.9">+3V3 +3V3</text>
<text x="39.2" y="22.3">LED2</text>
<text x="115.4" y="18.5">IC1</text>
<text x="74.8" y="28.6">C17</text>
<text x="87.5" y="28.6">C18</text>
<text x="100.2" y="28.6">C19</text>
<text x="220.6" y="26.1">R12</text>
<text x="236.1" y="26.1">R13</text>
<text x="248.7" y="27.4">+3V3</text>
<text x="205.6" y="31.2">IC2</text>
<text x="24" y="36.3">R11</text>
<text x="69.8" y="47.7">GND</text>
<text x="27.8" y="52.8">C21</text>
<text x="40.5" y="57.8">X1</text>
<text x="248.8" y="56.6">GND</text>
<text x="27.8" y="61.7">C22</text>
<text x="74.7" y="60.4">+3V3</text>
<text x="198" y="61.7">GND</text>
<text x="64.5" y="71.8">+3V3</text>
<text x="79.9" y="70.5">L10</text>
<text x="32.9" y="73.1">X2</text>
<text x="197.9" y="73.1">+3V3</text>
<text x="205.6" y="76.9">IC3</text>
<text x="238.5" y="73.1">+3V3</text>
<text x="68.5" y="92.1">C25</text>
<text x="78.6" y="92.1">C26</text>
<text x="88.8" y="92.1">C27</text>
<text x="25.3" y="106.1">GND</text>
<text x="45.6" y="106.1">GND</text>
<text x="64.7" y="106.1">GND</text>
<text x="74.9" y="106.1">GND</text>
<text x="198" y="107.4">GND</text>
<text x="238.7" y="102.3">GND</text>
<text x="169.9" y="131.5">+3V3</text>
<text x="37.6" y="135.3">+5V_UP</text>
<text x="78.5" y="135.3">+3V3</text>
<text x="133.2" y="134">D3</text>
<text x="185.3" y="136.6">SW1</text>
<text x="229.7" y="135.3">R14</text>
<text x="30.4" y="139.1">C30</text>
<text x="48.1" y="139.1">IC4</text>
<text x="93.9" y="139.1">C31</text>
<text x="133.2" y="141.7">D4</text>
<text x="165.9" y="140.4">R15</text>
<text x="233.6" y="142.9">C32</text>
<text x="243.7" y="140.4">SW2</text>
<text x="189.1" y="146.7">C33</text>
<text x="24" y="151.8">R16</text>
<text x="92.6" y="151.8">R17</text>
<text x="24" y="159.4">R18</text>
<text x="92.6" y="159.4">R19</text>
<text x="37.1" y="172.1">UP_GND</text>
<text x="78.7" y="172.1">GND</text>
<text x="36.7" y="178.5">C34</text>
<text x="88.8" y="177.2">C35</text>
<text x="30.8" y="189.9">UP_GND</text>
<text x="85" y="189.9">GND</text>
</g>
<g font-size="2.2">
<text x="111.7" y="22.5">24</text>
<text x="116" y="23.5">VDD</text>
<text x="144.8" y="23.5">PB15</text>
<text x="152.5" y="22.5">28</text>
<text x="111.7" y="27.6">36</text>
<text x="116" y="28.6">VDD</text>
<text x="144.8" y="28.6">PB13</text>
<text x="144.8" y="26.1">PB14</text>
<text x="152.5" y="27.6">26</text>
<text x="152.5" y="25.1">27</text>
<text x="111.7" y="32.7">48</text>
<text x="116" y="33.7">VDD</text>
<text x="144.8" y="33.7">PB10</text>
<text x="144.8" y="31.2">PB12</text>
<text x="152.5" y="35.2">46</text>
<text x="152.5" y="32.7">21</text>
<text x="152.5" y="30.1">25</text>
<text x="204.2" y="33.9">1</text>
<text x="206.6" y="35.2">A0</text>
<text x="215.2" y="35.2">VDD</text>
<text x="221" y="33.9">16</text>
<text x="111.4" y="40.3">47</text>
<text x="116.2" y="41.3">VSS</text>
<text x="146" y="41.3">PB7</text>
<text x="146" y="38.8">PB8</text>
<text x="146" y="36.2">PB9</text>
<text x="152.5" y="40.3">43</text>
<text x="152.5" y="37.8">45</text>
<text x="204.2" y="36.5">2</text>
<text x="204.2" y="39">3</text>
<text x="204.2" y="41.6">4</text>
<text x="206.6" y="37.8">A1</text>
<text x="206.6" y="40.3">A2</text>
<text x="215.3" y="37.8">SDA</text>
<text x="215.6" y="40.3">SCL</text>
<text x="221" y="41.6">13</text>
<text x="221" y="39">14</text>
<text x="221" y="36.5">15</text>
<text x="111.4" y="42.8">35</text>
<text x="111.4" y="45.4">23</text>
<text x="116.2" y="43.9">VSS</text>
<text x="116.2" y="46.4">VSS</text>
<text x="146" y="46.4">PB5</text>
<text x="146" y="43.9">PB6</text>
<text x="152.5" y="47.9">40</text>
<text x="152.5" y="45.4">41</text>
<text x="152.5" y="42.8">42</text>
<text x="204.2" y="44.1">5</text>
<text x="204.2" y="46.6">6</text>
<text x="206.6" y="42.8">P0</text>
<text x="206.6" y="45.4">P1</text>
<text x="206.6" y="47.9">P2</text>
<text x="215.1" y="42.8">INT#</text>
<text x="217.2" y="47.9">P6</text>
<text x="217.2" y="45.4">P7</text>
<text x="221" y="46.6">11</text>
<text x="221" y="44.1">12</text>
<text x="112.7" y="53">4</text>
<text x="146" y="51.5">PB3</text>
<text x="146" y="48.9">PB4</text>
<text x="152.5" y="53">20</text>
<text x="152.5" y="50.5">39</text>
<text x="204.2" y="49.2">7</text>
<text x="204.2" y="51.7">8</text>
<text x="206.6" y="50.5">P3</text>
<text x="206.6" y="53">VSS</text>
<text x="217.2" y="53">P4</text>
<text x="217.2" y="50.5">P5</text>
<text x="221" y="51.7">9</text>
<text x="221" y="49.2">10</text>
<text x="112.7" y="58.1">2</text>
<text x="112.7" y="55.5">3</text>
<text x="116.2" y="59.1">PC13</text>
<text x="116.2" y="56.6">PC14/OSC32IN</text>
<text x="116.2" y="54">PC15/OSC32OUT</text>
<text x="146" y="59.1">PB0</text>
<text x="146" y="56.6">PB1</text>
<text x="146" y="54">PB2</text>
<text x="152.5" y="58.1">18</text>
<text x="152.5" y="55.5">19</text>
<text x="112.7" y="65.7">5</text>
<text x="144.8" y="64.2">PA15</text>
<text x="152.5" y="65.7">37</text>
<text x="152.5" y="63.2">38</text>
<text x="112.7" y="70.8">6</text>
<text x="116.2" y="66.7">PH0-OSC_IN</text>
<text x="116.2" y="71.8">PH1-OSC_OUT</text>
<text x="144.8" y="69.3">PA13</text>
<text x="144.8" y="66.7">PA14</text>
<text x="144.8" y="71.8">PA12</text>
<text x="152.5" y="68.2">34</text>
<text x="152.5" y="70.8">33 USBA_DP_DN1</text>
<text x="144.8" y="76.9">PA10</text>
<text x="144.8" y="74.3">PA11</text>
<text x="152.5" y="75.9">31</text>
<text x="152.5" y="73.3">32 USBA_DM_DN1</text>
<text x="30.6" y="83.5">1</text>
<text x="30.6" y="78.4">4</text>
<text x="44.1" y="78.4">3</text>
<text x="44.1" y="83.5">2</text>
<text x="112.7" y="80.9">9</text>
<text x="112.7" y="83.5">8</text>
<text x="112.7" y="78.4">1</text>
<text x="116.2" y="82">VDDA/VREF+</text>
<text x="116.2" y="79.4">VBAT</text>
<text x="146" y="79.4">PA9</text>
<text x="146" y="82">PA8</text>
<text x="152.5" y="83.5">17</text>
<text x="152.5" y="78.4">30</text>
<text x="152.5" y="80.9">29</text>
<text x="204.2" y="79.7">1</text>
<text x="204.2" y="82.2">2</text>
<text x="206.6" y="80.9">A0</text>
<text x="206.6" y="83.5">A1</text>
<text x="215.2" y="80.9">VDD</text>
<text x="215.3" y="83.5">SDA</text>
<text x="221" y="82.2">15</text>
<text x="221" y="79.7">16</text>
<text x="111.4" y="88.6">49</text>
<text x="116.2" y="84.5">VSSA/VREF-</text>
<text x="116.2" y="89.6">PAD</text>
<text x="146" y="89.6">PA5</text>
<text x="146" y="87">PA6</text>
<text x="146" y="84.5">PA7</text>
<text x="152.5" y="88.6">15</text>
<text x="152.5" y="86">16</text>
<text x="204.2" y="84.7">3</text>
<text x="204.2" y="87.3">4</text>
<text x="204.2" y="89.8">5</text>
<text x="206.6" y="86">A2</text>
<text x="206.6" y="88.6">P0</text>
<text x="215.1" y="88.6">INT#</text>
<text x="215.6" y="86">SCL</text>
<text x="221" y="89.8">12</text>
<text x="221" y="87.3">13</text>
<text x="221" y="84.7">14</text>
<text x="112.7" y="93.6">7</text>
<text x="116.2" y="94.7">NRST</text>
<text x="146" y="94.7">PA3</text>
<text x="146" y="92.1">PA4</text>
<text x="152.5" y="93.6">13</text>
<text x="152.5" y="91.1">14</text>
<text x="204.2" y="92.4">6</text>
<text x="204.2" y="94.9">7</text>
<text x="206.6" y="91.1">P1</text>
<text x="206.6" y="93.6">P2</text>
<text x="217.2" y="93.6">P6</text>
<text x="217.2" y="91.1">P7</text>
<text x="221" y="94.9">10</text>
<text x="221" y="92.4">11</text>
<text x="111.4" y="96.2">44</text>
<text x="111.4" y="101.3">22</text>
<text x="116.2" y="97.2">BOOT0</text>
<text x="146" y="99.7">PA1</text>
<text x="146" y="97.2">PA2</text>
<text x="152.5" y="101.3">10</text>
<text x="152.5" y="98.7">11</text>
<text x="152.5" y="96.2">12</text>
<text x="204.2" y="97.4">8</text>
<text x="206.6" y="96.2">P3</text>
<text x="206.6" y="98.7">VSS</text>
<text x="217.2" y="98.7">P4</text>
<text x="217.2" y="96.2">P5</text>
<text x="221" y="97.4">9</text>
<text x="116.2" y="102.3">VCAP1</text>
<text x="146" y="102.3">PA0</text>
<text x="46.8" y="143.2">1</text>
<text x="73.7" y="143.2">16</text>
<text x="182.8" y="140.6">1</text>
<text x="191.6" y="140.6">2</text>
<text x="242.8" y="142.7">2</text>
<text x="254.5" y="142.7">1 GND</text>
<text x="46.8" y="145.7">2</text>
<text x="46.8" y="148.2">3</text>
<text x="49.1" y="144.4">VBUS1</text>
<text x="49.1" y="147">GND1</text>
<text x="49.1" y="149.5">VDD1</text>
<text x="65.2" y="144.4">VBUS2</text>
<text x="66.4" y="147">GND2</text>
<text x="66.6" y="149.5">VDD2</text>
<text x="73.7" y="148.2">14</text>
<text x="73.7" y="145.7">15</text>
<text x="46.8" y="150.8">4</text>
<text x="46.8" y="153.3">5</text>
<text x="46.8" y="155.9">6</text>
<text x="49.1" y="152.1">PDEN</text>
<text x="49.1" y="154.6">SPU</text>
<text x="68" y="152.1">SPD</text>
<text x="68.9" y="154.6">PIN</text>
<text x="73.7" y="155.9">11</text>
<text x="73.7" y="153.3">12</text>
<text x="73.7" y="150.8">13</text>
<text x="46.8" y="158.4">7</text>
<text x="46.8" y="160.9">8</text>
<text x="49.1" y="157.1">UD-</text>
<text x="49.1" y="159.7">UD+</text>
<text x="68" y="159.7">DD+</text>
<text x="68.6" y="157.1">DD-</text>
<text x="73.7" y="160.9">9</text>
<text x="73.7" y="158.4">10</text>
<text x="49.1" y="162.2">GND1</text>
<text x="66.4" y="162.2">GND2</text>
</g>
<g font-size="2.2" fill="#00f">
<text x="15.1" y="27.4">+3V3</text>
<text x="24" y="26.1">2k</text>
<text x="47.6" y="27.4">LED2</text>
<text x="218.2" y="28.6">4.7k</text>
<text x="236.1" y="28.6">4.7k</text>
<text x="15.1" y="32.4">+3V3</text>
<text x="47.6" y="32.4">LED1</text>
<text x="74.8" y="31.2">100nF</text>
<text x="87.5" y="31.2">100nF</text>
<text x="100.2" y="31.2">100nF</text>
<text x="158.4" y="32.4">I2C2_SCL</text>
<text x="163.2" y="35">LED2</text>
<text x="24" y="38.8">2.2k</text>
<text x="39.2" y="37.5">MHK2396EGBTD</text>
<text x="158.2" y="40.1">I2C1_SDA</text>
<text x="190.4" y="41.3">OUT_P0</text>
<text x="236.9" y="36.3">I2C3_SDA</text>
<text x="237.2" y="38.8">I2C3_SCL</text>
<text x="158.2" y="47.7">I2C3_SDA</text>
<text x="158.4" y="42.6">I2C1_SCL</text>
<text x="190.4" y="43.9">OUT_P1</text>
<text x="190.4" y="46.4">OUT_P2</text>
<text x="226.1" y="43.9">OUT_P7</text>
<text x="226.1" y="46.4">OUT_P6</text>
<text x="255.1" y="46.4">1uF</text>
<text x="13.8" y="50.2">GND</text>
<text x="39.9" y="50.2">OSC32_OUT</text>
<text x="97.7" y="52.8">OSC32_OUT</text>
<text x="158.2" y="50.2">I2C2_SDA</text>
<text x="190.4" y="49">OUT_P3</text>
<text x="226.1" y="49">OUT_P5</text>
<text x="226.1" y="51.5">OUT_P4</text>
<text x="27.8" y="55.3">6.8pF</text>
<text x="97.7" y="57.8">LED1</text>
<text x="97.7" y="55.3">OSC32_IN</text>
<text x="205.6" y="56.6">PCF8574T/TR</text>
<text x="13.8" y="65.5">GND</text>
<text x="27.8" y="64.2">6.8pF</text>
<text x="40.5" y="60.4">32.768kHz</text>
<text x="42.4" y="65.5">OSC32_IN</text>
<text x="97.7" y="65.5">OSC_IN</text>
<text x="160.8" y="65.5">SWCLK</text>
<text x="97.7" y="70.5">OSC_OUT</text>
<text x="161.2" y="68">SWDIO</text>
<text x="32.9" y="75.6">25MHz</text>
<text x="157.1" y="75.6">UART1_RX</text>
<text x="15.1" y="83.2">OSC_OUT</text>
<text x="15.1" y="78.2">GND</text>
<text x="52.5" y="78.2">OSC_IN</text>
<text x="55.9" y="83.2">GND</text>
<text x="97.7" y="83.2">GND</text>
<text x="157.3" y="78.2">UART1_TX</text>
<text x="158.4" y="80.7">I2C3_SCL</text>
<text x="225.5" y="82">I2C3_SDA</text>
<text x="97.7" y="88.3">GND</text>
<text x="190.4" y="87.1">IN_P0</text>
<text x="190.4" y="89.6">IN_P1</text>
<text x="225.8" y="84.5">I2C3_SCL</text>
<text x="229.9" y="89.6">IN_P7</text>
<text x="31.6" y="93.4">16pF</text>
<text x="51.9" y="93.4">16pF</text>
<text x="68.5" y="94.7">100nF</text>
<text x="78.6" y="94.7">100nF</text>
<text x="88.8" y="94.7">100nF</text>
<text x="97.7" y="93.4">NRST</text>
<text x="97.7" y="95.9">BOOT0</text>
<text x="190.4" y="92.1">IN_P2</text>
<text x="190.4" y="94.7">IN_P3</text>
<text x="229.9" y="92.1">IN_P6</text>
<text x="229.9" y="94.7">IN_P5</text>
<text x="245" y="92.1">1uF</text>
<text x="91.3" y="101">GND</text>
<text x="229.9" y="97.2">IN_P4</text>
<text x="102.7" y="106.1">2.2uF</text>
<text x="115.4" y="107.4">STM32F411CEU6</text>
<text x="205.6" y="102.3">PCF8574T/TR</text>
<text x="123.1" y="136.6">DM_UP</text>
<text x="140.4" y="136.6">UP_GND</text>
<text x="239.9" y="136.6">BOOT0</text>
<text x="13.8" y="142.9">UP_GND</text>
<text x="30.4" y="141.7">100nF</text>
<text x="93.9" y="141.7">100nF</text>
<text x="102.8" y="142.9">GND</text>
<text x="164.2" y="142.9">10k</text>
<text x="185.3" y="139.1">TS-1101-C-W</text>
<text x="219.6" y="142.9">GND</text>
<text x="229.7" y="140.4">10k</text>
<text x="35.4" y="145.5">UP_GND</text>
<text x="81.3" y="145.5">GND</text>
<text x="123.1" y="144.2">DP_UP</text>
<text x="140.4" y="144.2">UP_GND</text>
<text x="165" y="146.7">NRST</text>
<text x="189.1" y="149.3">100nF</text>
<text x="200.6" y="146.7">GND</text>
<text x="233.6" y="145.5">100nF</text>
<text x="243.7" y="148">DSIC01LS-P</text>
<text x="13.8" y="153.1">DM_UP</text>
<text x="98.5" y="153.1">USB_DM</text>
<text x="13.8" y="160.7">DP_UP</text>
<text x="24" y="156.9">24</text>
<text x="92.6" y="156.9">24</text>
<text x="98.9" y="160.7">USB_DP</text>
<text x="24" y="164.5">24</text>
<text x="48.1" y="167.1">ADUM4160BRWZ-RL</text>
<text x="92.6" y="164.5">24</text>
<text x="88.8" y="179.8">100nF</text>
<text x="36.7" y="181">100nF</text>
</g>
<g font-size="1.5" fill="#000080">
<text x="24" y="23.6">R10</text>
<text x="255.1" y="43.9">C20</text>
<text x="245" y="89.6">C28</text>
<text x="31.6" y="90.9">C23</text>
<text x="51.9" y="90.9">C24</text>
<text x="102.7" y="103.6">C29</text>
</g>
</svg>
